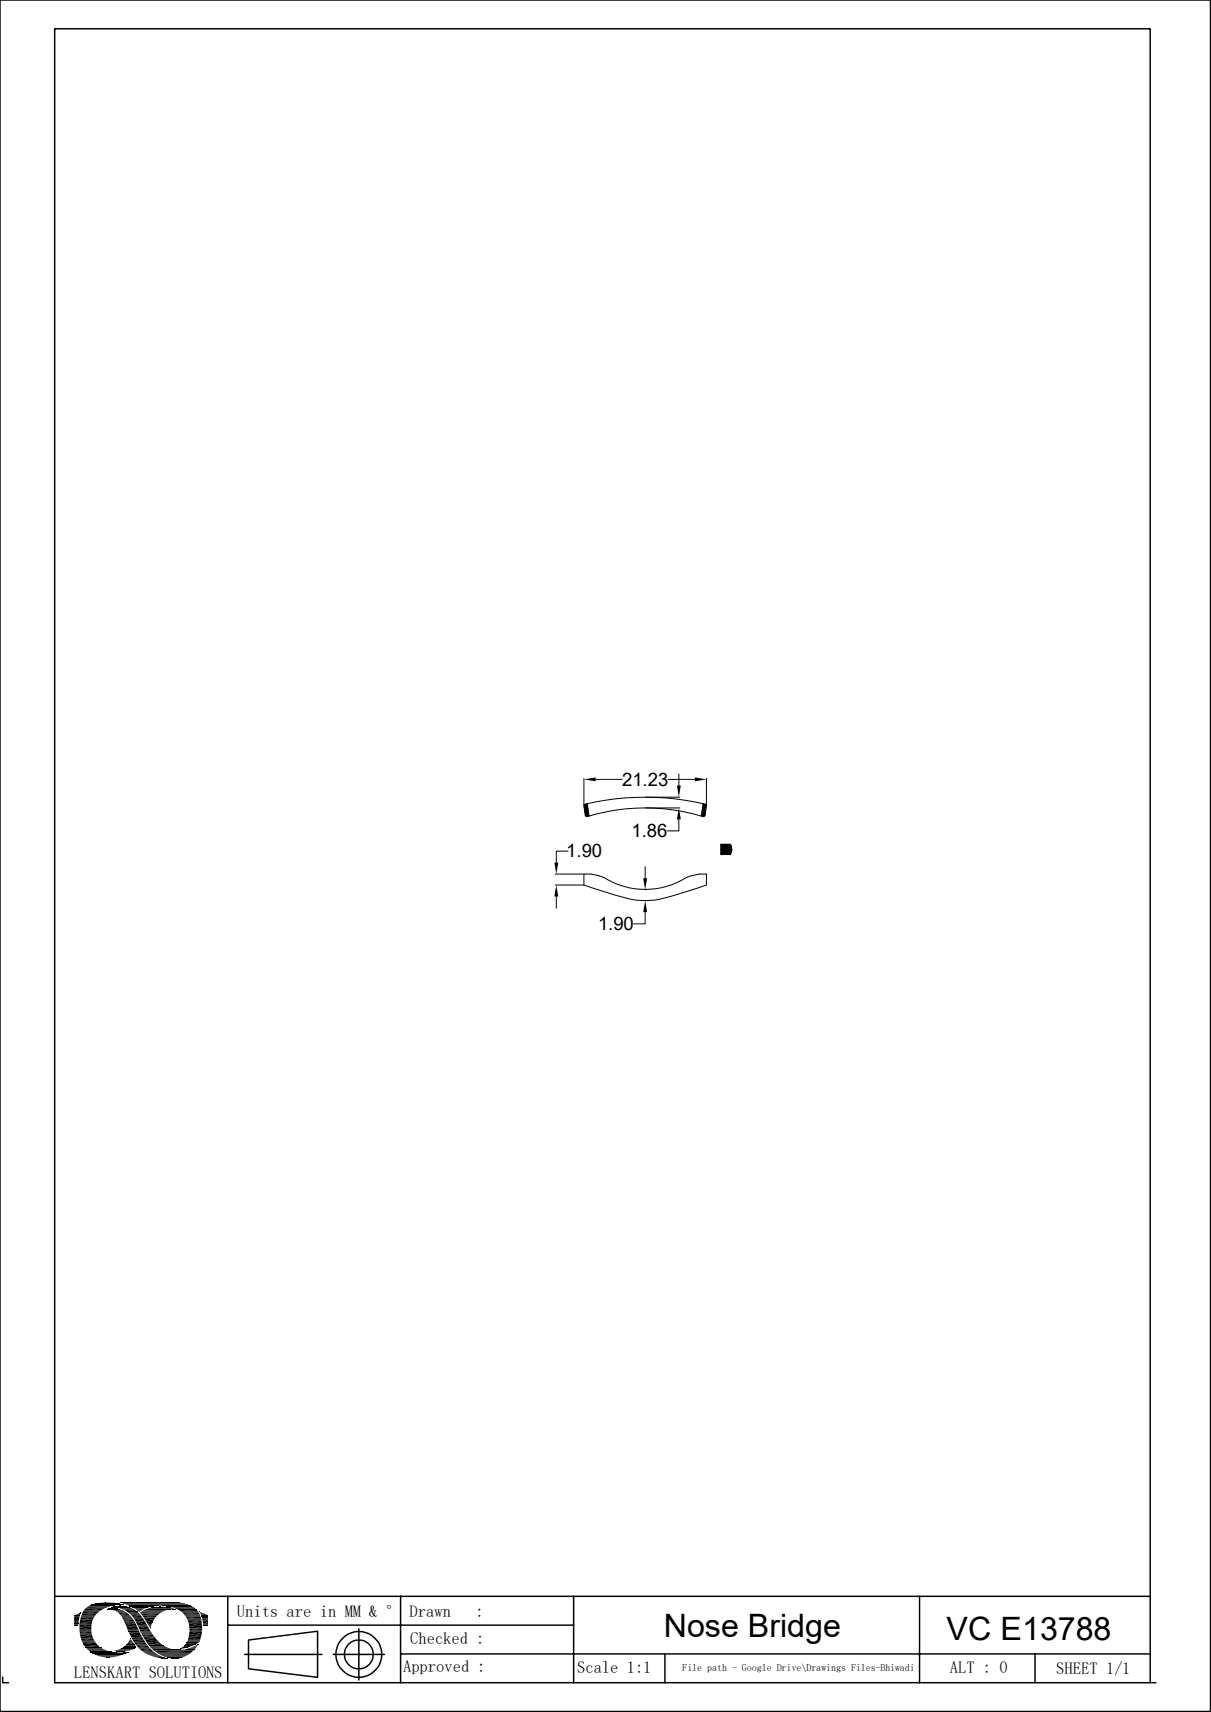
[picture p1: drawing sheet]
<svg xmlns="http://www.w3.org/2000/svg" width="210mm" height="297mm" viewBox="0 0 210 297" stroke-linecap="round" stroke-linejoin="round" font-family="sans-serif">
<g fill="none" stroke="#000" stroke-width=".17">
<path d="M101.3 139.7l.2 1.8M101.3 135v4.7a42.3 42.3 0 0 1 21.2 0v-4.7M101.4 139.6l-.1 .2M101.7 139.4l-.4 .5M101.9 139.4l.3 2.2M101.9 139.5l-.6 .6M101.9 139.7l-.6 .6M101.9 140l-.5 .5M103.3 135.2h4.6M112 138.3h5.9M115.9 135.2h4.6M117.7 134.3v2"/>
<path d="M121.9 140l.5 .5M121.9 139.7l.5 .6M121.9 139.5l.6 .6M122 139.4l-.4 2.2M122 139.4l.5 .5M122.3 139.6l.2 .2M122.5 139.7l-.2 1.8M96.3 153.5h4.9M96.3 151.6h4.9M96.5 155.5v2.1M98.5 147.7h-2v1.9M101.6 141.5l.2 .1"/>
<path d="M101.8 141.7a34.3 34.3 0 0 1 20.2 0M101.9 140.1l-.5 .6M102 140.3l-.6 .6M102 140.5l-.5 .6M102 140.7l-.5 .6M102.1 140.9l-.6 .5M102.1 141.1l-.5 .5M102.1 141.3l-.4 .4M102.2 141.5l-.1 .1M103.9 151.9l-1.4-.3h-1.2v1.9l5.6 1.9a14.2 14.2 0 0 0 9.9 0l5.7-1.9v-1.9h-1.2l-1.5 .3M104 152l.6 .2M104.6 152.2a13.4 13.4 0 0 0 14.5 0"/>
<path d="M111.9 158.2v2.1h-2M111.9 150.4v2M112 140.2h5.9M112 154.3h.1M112 156.3h.1M117.7 142.2v1.9h-2M119.8 152l-.6 .2M121.7 141.5l.1 .1M121.7 141.3l.3 .4M121.7 141.1l.5 .5M121.8 140.9l.5 .5M121.8 140.7l.5 .6"/>
<path d="M121.8 140.5l.5 .6M121.8 140.3l.5 .6M121.8 140.1l.6 .6M122.2 141.5l-.2 .1M125 146.5h1.7l.2 .9-.2 .9h-1.7zM125.1 146.5h-.1M125.3 146.5l-.3 .2M125.5 146.5l-.5 .4M125.7 146.5l-.7 .7M125.9 146.5l-.9 .9M126.2 146.5l-1.2 1.1M126.4 146.5l-1.4 1.4"/>
<path d="M126.6 146.5l-1.6 1.6M126.7 146.6l-1.6 1.7M126.7 148.2l-.1 .1M126.8 146.7l-1.5 1.6M126.9 146.9l-1.4 1.4M126.9 147.8l-.5 .5M126.9 147.1l-1.2 1.2M126.9 147.3l-1 1M126.9 147.5l-.7 .8M14.3 279.9h2.5M14.5 279.4h3M14.9 279h3.4"/>
<path d="M15.2 278.7h3.9M15.4 278.6h4.1M15.5 278.5h4.2M15.9 278.4h5.5M15.9 278.4h5.4M16 278.3h5.2M16.2 278.3h4.8M16.4 278.2h4.3M16.6 278.2h3.9M17 278.1h3.1M17.1 278.1h2.9M18.5 279.2h2.2"/>
<path d="M18.7 279.2h2.1M19.3 278.8h3.1M19.3 278.8h3M19.3 278.8h3.2M19.4 278.7h2.7M19.7 278.7h2.2M20.1 278.5h-4.5M20.1 278.9h2.7M20.8 279h2M20.8 279.1h2.4M20.9 278h9.8M20.9 278h10.3"/>
<path d="M20.9 278.1h10.6M21.1 278.1h10.9M21.1 278.4h-5.4M21.4 278.2h10.8M21.5 278.3h10.9M21.8 278.3h10.7M21.8 278.4h10.9M22 278.4h10.9M22.1 278.5h11M22.4 278.6h10.7M22.4 278.6h5M22.5 278.6h4.4"/>
<path d="M22.5 278.7h4.2M22.8 278.8h3.2M23 278.9h2.6M23.2 279h2.2M24.3 279.8h3.7M24.3 279.8h3.6M24.3 279.9h3.5M24.4 279.7h3.8M24.6 279.6h3.6M24.6 279.5h4M24.8 279.4h3.9M24.9 279.3h4.2"/>
<path d="M25.2 279.2h4.2M25.5 279.1h4.8M25.7 278.8l-2.8 .1M25.7 279h4.4M25.8 279h4.2M26.1 278.9h3.6M26.3 278.9h3.2M26.6 278.8h2.6M26.8 278.8h2.2M28.2 278.6h5M28.9 278.6h4.3M28.9 278.7h4.5"/>
<path d="M29.6 278.8h4M29.9 278.9h3.8M30.2 279h3.7M30.4 279.2h-5.1M30.6 279.1h3.4M30.7 279.2h3.4M31.4 279.7h3.1M31.6 279.8h2.9M13.8 282.3h2M13.8 282.8h2M13.8 283h2M13.8 283.1h2"/>
<path d="M13.8 283.5h2.1M13.9 281h2.2M14 280.5h2.4M14 284.2h2.2M14.2 284.7h2.2M14.5 285.3h2.3M14.9 285.8h2.6M14.9 285.9h2.7M14.9 285.9h2.8M15 286h2.8M15.1 286.1h3M15.2 286.3h3.3"/>
<path d="M15.4 286.4h3.1M15.5 286.4h3.5M15.6 286.6h3.8M15.7 286.6h3.7M15.7 286.6h4.2M15.8 286.7h4.4M15.8 286.7h5.3M15.9 286.8h6.2M16.1 286.9h5.8M16.1 286.9h5.7M16.2 287h5.5M16.4 287h5.1"/>
<path d="M16.5 287.1h4.8M16.6 287.1h4.5M16.9 287.3h4M17.2 287.3h3.2M17.4 287.4h2.9M19.8 286.4h2.7M19.8 286.4h2.4M20 286.3h2.6M20.2 286.2h2.7M20.6 286.2h2.5M20.7 286.1h2.6M21 286h2.4"/>
<path d="M21 285.9h2.6M21.4 285.7h2.2M21.5 285.7h2.1M21.5 285.6h2.1M23.6 285.8h-2.3M24.6 280.2h2.7M24.9 280.6h2.1M25 286.8h2.1M25.6 287.1h2M25.6 285.2h2.4M25.9 285.5h2.5M25.9 285.6h2.7"/>
<path d="M26 285.7h2.8M26.1 285.8h3M26.2 285.9h3.1M26.3 286h3.3M26.4 286.1h3.4M26.4 286.1h3.7M26.5 286.2h4.1M26.5 286.2h4.7M26.6 286.3h7.1M26.6 286.3h7M27.1 286.7h6.1M27.3 286.9h5.7"/>
<path d="M27.5 286.9h5.4M27.5 287h5.4M27.7 287.1h5M28 287.2h4.4M28.3 287.3h3.9M28.5 287.5h3.5M29 287.5h2.6M29.1 287.6h2.5M31.2 286.2h2.5M31.9 280.1h2.7M32 280.2h2.7M32 280.3h2.7"/>
<path d="M32.1 280.4h2.7M32.2 280.4h2.6M32.2 280.5h2.6M32.4 280.9h2.5M32.4 284.8h2.2M32.4 284.9h2.2M32.4 284.9h2.1M32.4 285h2.1M32.5 284.7h2.2M32.6 284.6h2.1M32.6 284.7h2.1M32.6 284.5h2.1"/>
<path d="M32.7 281.5h2.3M32.7 283.9h2.2M32.9 282.5h2.2"/>
</g>
<g fill="#000">
<path d="M101.3 135.2l2-.3v.7zM117.4 136.3h.7l-.4 2zM120.5 134.9l2 .3-2 .4zM96.5 153.5l.3 2h-.7zM96.1 149.6h.7l-.3 2zM111.5 152.4h.7l-.3 1.9zM111.9 156.3l.3 1.9h-.7zM117.7 140.2l.4 2h-.7zM13.4 280l.4-.1 .1 .1zM13.8 279.9h.2l-.1 .1zM13.8 279.9h.2zM17.8 278h1.6z"/>
<path d="M18.2 278h1.2zM18.6 279.1h2zM18.7 279.1h1.9zM18.8 279.1h1.7zM18.8 279.1h1.6zM18.9 279.1h1.5zM19 279.1h1zM18.9 279.1h1.2zM19 279.1h1.1zM19.1 279.1h.9zM19.1 279.2l1.9 .1zM19.1 279.1h.8z"/>
<path d="M19.3 279.1h.6zM19.5 279.3l1.8 .1zM19.3 279.1h.5zM19.6 279l.2 .1zM19.6 279h.1zM19.7 279.4h1.6zM19.9 279.4l1.7 .2h-1.4zM19.9 279.4h1.4l.3 .2zM20 278.7h1.8zM20 278.7h1.7zM20.1 278.6l1.6 .1zM20.2 279.6l1.7 .1h-1.5z"/>
<path d="M20.2 279.6h1.4l.3 .1zM20.1 278.6h1.4zM20.4 278.6h1.1zM20.4 279.7l1.6 .1zM20.5 279.8l1.8 .2h-1.5zM20.5 279.8h1.5l.3 .2zM20.7 278.6h.3zM20.4 278.6h.8zM20.7 278.6h.5zM21.1 278.4h.3zM21.3 279.2h1.9zM22 279.5l1.8 .1z"/>
<path d="M22.1 279.6h1.7zM22.1 279.6l1.8 .1zM22.2 279.7l1.9 .2h-1.7zM22.2 279.7h1.7l.2 .2zM22.4 279.9l1.9 .2h-1.7zM22.4 279.9h1.7l.2 .2zM23.2 279h1.9zM23.3 279l1.8 .1zM23.4 279.1h1.6zM23.4 279.1h1.7zM23.5 279.1h1.4zM23.5 279.1h1.5z"/>
<path d="M23.5 279.1l1.3 .1zM23.6 279.2l.9 .2h-.7zM23.6 279.2h1.2l-.3 .2zM23.8 279.4h.6zM23.8 279.4h.7zM23.9 279.4l.4 .2zM23.9 279.4h.5l-.1 .2zM24.1 279.6l.1 .1zM24.1 279.6h.2zM27.1 278.8h1.9zM27.1 278.8h1.8zM27.7 278.8h1.2z"/>
<path d="M27.7 278.8h.7zM29.9 279.2h.5zM30 279.2h.4zM30.3 279.2h.1zM30.4 278h.2zM34.7 279.7h.1zM34.7 279.7l.4 .1h-.4zM34.7 279.7l.4 .1zM34.7 279.8l.8 .2h-.7zM34.7 279.8l.8 .2zM34.8 280l1.1 .1h-1.1zM34.8 280h.7l.4 .1z"/>
<path d="M12.9 280.2h.9zM12.9 280.2l.9 .1zM12.9 280.3l.9 .1h-.9zM12.9 280.3h.9v.1zM12.9 280.4l.8 .4h-.8zM12.9 280.4h.9l-.1 .4zM12.9 280.8h.8zM12.9 280.8l.7 .5h-.7zM12.9 280.8h.8l-.1 .5zM12.9 281.3l.7 .4h-.7zM12.9 281.3h.7v.4zM12.9 281.7h.7z"/>
<path d="M12.9 281.7l.7 .2h-.7zM12.9 281.7h.7v.2zM12.9 281.9h.7zM12.9 281.9h.6zM12.9 281.9l.6 .1zM13 280.2h.9zM13.2 280.1l.7 .1zM13.2 280.1h.7zM13.4 280h.5zM13.8 282.3l2 .4h-2zM13.8 282.3h2v.4zM17.8 287.4l1.8 .1z"/>
<path d="M17.8 287.4h1.9zM17.9 287.5h1.1zM17.9 287.5h1.7zM18.4 287.5h.6zM18.6 287.5h.4zM19.9 286.4l1.9 .1zM19.9 286.4h2zM20.1 286.5h1.4zM20.1 286.5h1.7zM20.2 286.5h1.1zM20.2 286.5h1.3zM20.5 286.5h.7z"/>
<path d="M20.5 286.5h.8zM20.8 280l1.7 .2h-1.5zM20.8 280h1.5l.2 .2zM20.8 286.5h.3zM20.8 286.5h.4zM20.9 286.5h.2zM21 280.2l1.7 .3h-1.6zM21 280.2h1.5l.2 .3zM21.1 280.5h1.7zM21.2 280.5l1.7 .2h-1.7zM21.2 280.5h1.6l.1 .2zM21.2 280.7l1.8 .1h-1.7z"/>
<path d="M21.2 280.7h1.7l.1 .1zM21.3 280.8l1.8 .2h-1.7zM21.3 280.8h1.7l.1 .2zM21.4 281l1.8 .1zM21.4 281.1l1.9 .2h-1.8zM21.4 281.1h1.8l.1 .2zM21.1 286.7h1zM21.4 286.7h.8zM21.5 286.7h.7zM21.5 281.3l1.9 .1zM21.6 281.4l1.9 .3h-1.8zM21.6 281.4h1.8l.1 .3z"/>
<path d="M21.6 285.6l2 .1zM21.6 285.6h1.9zM21.7 281.7l2 .5h-1.8zM21.7 281.7h1.8l.2 .5zM21.7 285.5l1.8 .1zM21.7 286.7h.5zM21.7 285.5h1.8zM21.8 285.5h1.7zM21.8 286.7h.4zM21.9 286.7h.3zM21.9 282.2l2.1 .5h-1.9zM21.9 282.2h1.8l.3 .5z"/>
<path d="M21.9 285.3h1.4zM21.9 285.3l1.6 .2h-1.7zM21.9 285.3h1.4l.2 .2zM22.1 286.6h.2zM22.1 282.7l1.9 .1zM22.1 286.6h.3zM22.2 282.8l1.9 .1zM22.2 282.9l1.9 .1zM22.2 284.9l.9 .1zM22.2 285l1.1 .3h-1.4zM22.2 285h.9l.2 .3zM22.3 283h1.8z"/>
<path d="M22.3 283l1.9 .2h-1.8zM22.3 283h1.8l.1 .2zM22.4 283.2l2.3 .9h-1.9zM22.4 283.2h1.8l.5 .9zM22.4 284.7l.7 .2h-.9zM22.4 284.7h.5l.2 .2zM22.5 284.6l.4 .1h-.5zM22.5 284.6h.3l.1 .1zM22.6 284.4h.1zM22.6 284.4l.2 .2h-.3zM22.6 284.4l.2 .2zM22.6 280.1l1.9 .2h-1.6z"/>
<path d="M22.6 280.1h1.7l.2 .2zM22.9 280.3l1.8 .4h-1.5zM22.9 280.3h1.6l.2 .4zM23.2 280.7l1.6 .1zM23.2 280.8l1.9 .4h-1.6zM23.2 280.8h1.6l.3 .4zM23.5 281.2l1.6 .1zM23.5 281.3l2 .7h-1.6zM23.5 281.3h1.6l.4 .7zM23.9 282l1.7 .2h-1.6zM23.9 282h1.6l.1 .2zM24 282.2l1.9 .5h-1.7z"/>
<path d="M24 282.2h1.6l.3 .5zM24.2 282.7l1.9 .3h-1.8zM24.2 282.7h1.7l.2 .3zM24.3 283l1.9 .1zM24.4 283.1l1.8 .1zM24.4 283.2l1.9 .1zM24.5 283.3h1.8zM24.5 283.3l1.9 .1zM24.6 283.4l1.9 .1h-1.9zM24.6 283.4h1.8l.1 .1zM24.6 283.5l1.9 .1zM24.9 280.6l2 .1z"/>
<path d="M25 280.7l1.6 .4h-1.4zM25 280.7h1.9l-.3 .4zM25.1 284.4l2.5 .5h-2.2zM25.1 284.4h2l.5 .5zM25.2 281.1l1.2 .4h-.9zM25.2 281.1h1.4l-.2 .4zM25.3 286.9l2 .1h-1.7zM25.3 286.9h1.8l.2 .1zM25.5 281.5h.9zM25.5 281.5l.7 .4h-.5zM25.5 281.5h.9l-.2 .4zM25.7 281.9l.5 .2h-.4z"/>
<path d="M25.7 281.9h.5v.2zM25.8 282.1l.4 .1h-.3zM25.8 282.1h.4v.1zM25.9 282.2l.3 .3zM25.9 282.2h.3v.3zM26.1 282.5l.1 .1zM26.1 287.2l1.7 .1zM26.3 287.3l1.9 .2h-1.2zM26.3 287.3h1.5l.4 .2zM27 287.5h1.3zM27.1 287.5l1.4 .1zM27.6 287.6h1z"/>
<path d="M27.6 287.6l1.1 .1zM27.8 287.7h1.1zM28 287.7h.9zM28.1 287.7h.9zM28.5 287.7h.5zM28.7 287.7h.3zM28.8 287.7h.2zM29.1 287.5l2 .2h-1.4zM29.7 287.7h1.3zM29.7 287.7h1.4zM30 287.7h.8zM30 287.7h1z"/>
<path d="M30.1 287.7h.4zM30.1 287.7h.7zM30.2 287.7h.3zM31.3 286h.2zM31.3 286h.3zM31.3 286h.4zM31.4 286h.5zM31.4 286l.2-.2 .3 .2zM31.6 285.8h.8l-.5 .2zM31.6 285.8h.9zM31.6 285.8h1zM31.6 285.8h.8z"/>
<path d="M31.7 285.8h.9zM31.7 285.8h1zM31.9 286.2h1.8zM32 285.5l.7 .3h-1zM32 285.5h1.3l-.6 .3zM32 285.5h1.3zM32 285.5h1.4zM32.1 286.1h1.7zM32.2 286.1h1.6zM32.2 285.2h1.8zM32.2 285.2l1.2 .3h-1.4zM32.2 285.2h1.8l-.6 .3z"/>
<path d="M32.3 285l1.9 .1zM32.3 285h2zM32.3 285.1l1.7 .1h-1.8zM32.3 285.1h1.9l-.2 .1zM32.3 286.1h1.5zM32.4 285h2zM32.4 284.9l2 .1h-2zM32.6 286h1.3zM32.7 281.6l2.3 .5h-2.2zM32.7 281.6h2.3v.5zM32.7 284l2 .5h-2.1zM32.7 284h2.1l-.1 .5z"/>
<path d="M32.8 286h1.1zM32.9 283l2.1 .5h-2.2zM32.9 283h2.1v.5zM32.9 285.9h1.1zM33.1 285.8h.9zM33.3 285.8h.7zM33.4 285.7h.7zM33.4 285.7l.2-.1 .5 .1zM33.6 285.6h.5v.1zM33.6 285.6l.4-.1 .1 .1zM34 285.5h.2l-.1 .1zM34 285.5l.2-.1v.1z"/>
<path d="M34.2 285.4h.1l-.1 .1zM34.2 285.4l.1-.1zM34.8 280.1l1.2 .1zM34.9 280.2h1.1zM34.9 280.2h1.2zM34.9 280.2l1.2 .1zM34.9 280.3l1.2 .1h-1.1zM34.9 280.3h1.2v.1zM35 280.4h1.1zM35 280.4l1.1 .2h-1zM35 280.4h1.1v.2zM35.1 280.6h1z"/>
<path d="M35.1 280.6l1 .1zM35.1 280.7l1 .1zM35.1 280.8l1 .3h-1zM35.1 280.8h1v.3zM35.1 281.1h1zM35.1 281.1l1 .5h-.9zM35.1 281.1h1v.5zM35.2 281.6l.9 .2h-.9zM35.2 281.6h.9v.2zM35.2 281.8l.9 .2h-.8zM35.2 281.8h.9v.2zM35.3 282h.8z"/>
<path d="M35.4 282h.7zM35.5 282l.6 .1zM35.9 282.1h.2z"/>
</g>
<g fill="none" stroke="#000" stroke-width=".25">
<path d="M0 0h209.9v296.9h-209.9zM9.5 276.9h190M14.3 279.7h2.8M39.5 276.9v15M69.5 276.9v15M99.5 276.9v15M159.5 276.9v15M.5 291v.9h1M13.8 283.3h2.1M14.5 285.5h2.6M24.2 286.1h2.1M24.4 280.1h3.2"/>
<path d="M24.6 283.8h2.1M24.8 284h2.1M25.7 285.4h2.7M32.5 281.1h2.4M32.6 281.3h2.4M32.9 282.7h2.2M39.5 281.9h60M42.4 287h13.4M43.1 284.5l12-1.5v8l-12-1.5zM57.8 287h8.9M62.2 282.6v8.9M69.5 286.9h130"/>
<path d="M115.3 287v5M179.5 286.9v5M199.5 291.9v-286.9h-190v286.9h190.9"/>
<circle cx="62.2" cy="287" r="2.51"/>
<circle cx="62.2" cy="287" r="4"/>
</g>
<g fill="none" stroke="#000" stroke-width=".21">
<path d="M14.4 279.5h3M15 278.8h3.9M31.7 279.9h2.9M13.8 281.5h2.2M13.8 281.7h2.1M14.1 280.4h2.4M14.2 284.9h2.4M14.7 285.7h2.7M23.5 285.4h2.1M24 285.9h2M24.4 286.4h2.1M24.7 286.6h2.1"/>
<path d="M24.9 284.2h2.2M32.9 282.9h2.1"/>
</g>
<path d="M14.6 279.2h3.5M30.9 279.4h3.4M13.9 284h2.2M14.1 280.1h2.7M14.4 285.2h2.4M22.8 284.2h2M25.4 285h2.5M32.8 283.7h2.2" fill="none" stroke="#000" stroke-width=".34"/>
<path d="M21.4 279.4h2.3M13.9 283.7h2.1M22.9 284.5h2.2M23.1 284.8h2.1M23.3 285.1h2.1M23.7 285.6h2.2M24.7 280.4h2.6M26.7 286.5h6.8M32.3 280.6h2.5" fill="none" stroke="#000" stroke-width=".3"/>
<path d="M13.8 281.2h2.3M13.9 280.8h2.4M14.1 284.5h2.2" fill="none" stroke="#000" stroke-width=".38"/>
<path d="M13.8 282h2.1M32.8 282.3h2.3" fill="none" stroke="#000" stroke-width=".42"/>
<g font-size="5.6">
<text x="115.1" y="283.9">Nose Bridge</text>
<text x="164.2" y="284.5">VC E13788</text>
</g>
<g font-size="3.2">
<text x="107.9" y="136.4">21.23</text>
<text x="98.2" y="148.8">1.90</text>
<text x="109.5" y="145.3">1.86</text>
<text x="103.7" y="161.4">1.90</text>
</g>
<g font-size="2.9">
<text x="41.1" y="280.6">Units are in MM &amp; °</text>
<text x="71" y="280.6">Drawn</text>
<text x="82.5" y="280.6">:</text>
<text x="71.1" y="285.2">Checked :</text>
<text x="12.8" y="291.1">LENSKART SOLUTIONS</text>
<text x="69.9" y="290.1">Approved :</text>
<text x="100.1" y="290.3">Scale 1:1</text>
<text x="164.7" y="290.3">ALT : 0</text>
<text x="183.2" y="290.4">SHEET 1/1</text>
</g>
<text font-size="1.7" x="118.3" y="289.9">File path - Google Drive\Drawings Files-Bhiwadi</text>
</svg>
